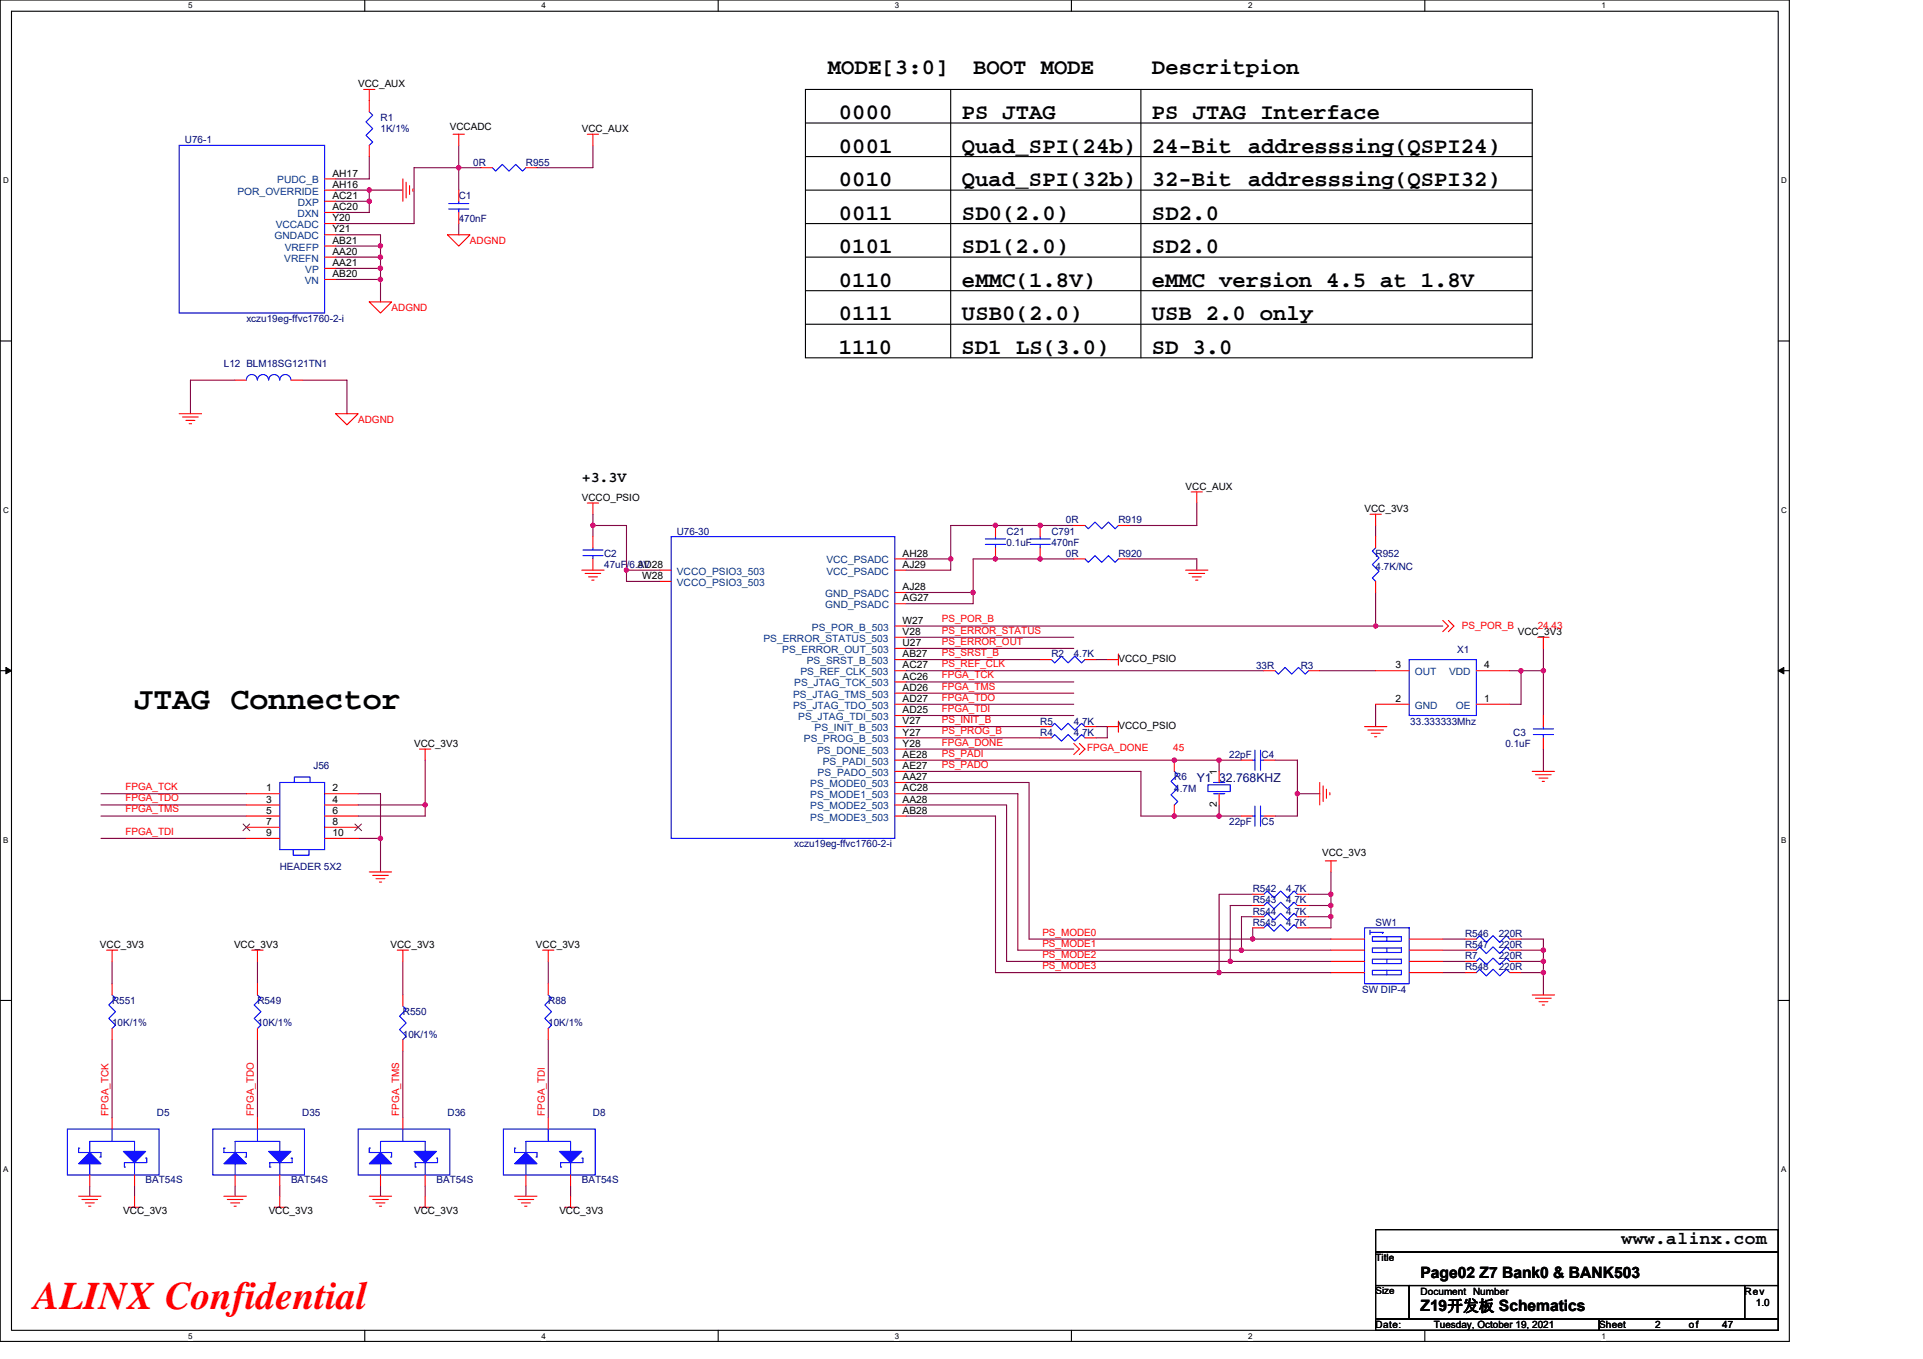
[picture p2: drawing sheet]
<svg xmlns="http://www.w3.org/2000/svg" width="297mm" height="210mm" viewBox="0 0 297 210" stroke-linecap="round" stroke-linejoin="round" font-family="sans-serif">
<path d="M0 0h276.4v207.3h-276.4zM1.8 1.7h272.9v203.8h-272.9z" fill="none" stroke="#000" stroke-width=".17"/>
<g fill="#fff">
<path d="M29.1 .2h.6v1.4h-.6z"/>
<path d="M29.1 205.7h.6v1.4h-.6z"/>
</g>
<path d="M56.3 0v1.7M56.3 205.5v1.8" fill="none" stroke="#000" stroke-width=".17"/>
<g fill="#fff">
<path d="M83.6 .2h.7v1.4h-.7z"/>
<path d="M83.6 205.7h.7v1.4h-.7z"/>
</g>
<path d="M110.9 0v1.7M110.9 205.5v1.8" fill="none" stroke="#000" stroke-width=".17"/>
<g fill="#fff">
<path d="M138.2 .2h.7v1.4h-.7z"/>
<path d="M138.2 205.7h.7v1.4h-.7z"/>
</g>
<path d="M165.5 0v1.7M165.5 205.5v1.8" fill="none" stroke="#000" stroke-width=".17"/>
<g fill="#fff">
<path d="M192.8 .2h.6v1.4h-.6z"/>
<path d="M192.8 205.7h.6v1.4h-.6z"/>
</g>
<path d="M220.1 0v1.7M220.1 205.5v1.8" fill="none" stroke="#000" stroke-width=".17"/>
<g fill="#fff">
<path d="M247.4 .2h.6v1.4h-.6z"/>
<path d="M247.4 205.7h.6v1.4h-.6z"/>
<path d="M.5 27.2h.8v1.4h-.8z"/>
<path d="M275.1 27.2h.9v1.4h-.9z"/>
<path d="M.5 78.1h.8v1.4h-.8z"/>
<path d="M275.1 78.1h.9v1.4h-.9z"/>
</g>
<path d="M0 52.7h1.8M274.7 52.7h1.7" fill="none" stroke="#000" stroke-width=".17"/>
<g fill="#fff">
<path d="M.5 129.1h.8v1.4h-.8z"/>
<path d="M275.1 129.1h.8v1.4h-.8z"/>
</g>
<path d="M0 103.6h1.8M274.7 103.6h1.7" fill="none" stroke="#000" stroke-width=".17"/>
<path d="M.9 103.1l.9 .5-.9 .5zM274.7 103.6l.8-.5v1z" fill="#000" stroke="#000" stroke-width=".15"/>
<g fill="#fff">
<path d="M.5 180h.8v1.4h-.8z"/>
<path d="M275.1 180h.8v1.4h-.8z"/>
</g>
<g fill="none" stroke="#000" stroke-width=".17">
<path d="M124.4 19h112.3M124.4 13.8h112.3v41.5h-112.3zM146.9 13.8v41.5M176.2 13.8v41.5M124.4 24.2h112.3M124.4 29.4h112.3M124.4 34.5h112.3M124.4 39.7h112.3M124.4 44.9h112.3M124.4 50.1h112.3M0 154.6h1.8M274.7 154.6h1.7"/>
<path d="M212.5 190h62.2v3.5h-62.2zM212.5 193.5h62.2v5.1h-62.2zM212.5 198.6h5.2v5.2h-5.2zM217.7 198.6h51.8v5.2h-51.8zM269.5 198.6h5.2v5.2h-5.2zM212.5 203.8h34.5v1.7h-34.5zM247 203.8h27.7v1.7h-27.7z"/>
</g>
<g fill="none" stroke="#800040" stroke-width=".17">
<path d="M51.9 39.7h6.9M51.9 38h6.9M51.9 29.4h5.1M51.9 31.1h5.1M51.9 36.3h6.9v1.7M57 29.4h5.2M57 24.2v3.4h-5.1M57 29.4v1.7M57 31.1v1.7h-5.1M58.8 38v1.7M58.8 39.7v1.8M70.9 25.9h3.4"/>
<path d="M70.9 34.5v1.8M70.9 25.9v3.5M70.9 22.5v3.4M70.9 25.9h-6.9v8.6h-12.1M91.6 22.5v3.4h-8.7M36.3 58.7h-6.9v5.2M46.7 58.7h6.9v5.2M51.9 41.5h6.9M51.9 43.2h6.9M58.8 43.2v3.5M58.8 41.5v1.7M91.6 79.5v1.7"/>
<path d="M184.9 77.7v3.5h-10.4M91.6 81.2v1.7M91.6 81.2h5.2v6.9h5.2M96.8 88.1v1.7h5.2M140 98.5h25.9M140 91.5h10.3M140 86.4h6.9M140 96.7h72.5M146.9 86.4v1.7h-6.9M150.3 91.5v1.8h-10.3M165.9 81.2h-19v5.2M165.9 86.4h-15.6v5.1"/>
<path d="M174.5 86.4h10.4v1.7M212.5 91.5v5.2M212.5 81.2v1.7M212.5 96.7h10.4M65.7 117.5v6.9M140 103.6h55.2M140 117.5h48.3M140 101.9h20.7M140 114h20.7M140 115.7h25.9M140 119.2h36.2v6.9h12.1M140 105.4h25.9"/>
<path d="M140 107.1h25.9M140 108.8h25.9M140 110.6h25.9M140 100.2h25.9M140 112.3h20.7M169.3 101.9h1.7M169.3 112.3h1.7v1.7h-1.7M188.3 117.5v1.7M188.3 117.5h3.5M197 117.5h3.4v5.1M203.9 103.6h8.6M212.5 108.8v3.5"/>
<path d="M233.2 103.6h1.7M234.9 103.6v5.2h-1.7M234.9 103.6h3.5M238.4 115.7v3.5M238.4 100.2v3.4M238.4 103.6v7M15.6 122.6h22.5M15.6 124.4h22.5M15.6 126.1h22.5M15.6 129.5h22.5M55.3 124.4h10.4M55.3 122.6h3.5v6.9"/>
<path d="M55.3 129.5h3.5M58.8 129.5v5.2M65.7 124.4v1.7h-10.4M140 124.4h15.5v24.1h34.5M140 122.6h17.2v24.2h34.6M140 126.1h13.8v24.2h34.5M140 120.9h19v24.2h34.5M188.3 124.4v1.7M188.3 126.1h3.5M193.5 139.9h-3.5v8.6M193.5 138.2h-5.2v12.1M200.4 122.6v3.5h-3.4"/>
<path d="M200.4 122.6h3.5M202.1 138.2h3.5M202.1 139.9h3.5M205.6 138.2v1.7M205.6 139.9v1.7M205.6 134.7v3.5M17.3 148.5v3.5M39.8 148.5v3.5M62.2 148.5v5.2M84.7 148.5v3.5M188.3 150.3h17.3M190 148.5h15.6"/>
<path d="M191.8 146.8h13.8M193.5 143.4v1.7M193.5 141.6h-1.7v5.2M193.5 145.1h12.1M202.1 141.6h3.5M205.6 141.6v1.8h-3.5M222.9 145.1h3.4M222.9 146.8h3.4M222.9 148.5h3.4M222.9 150.3h3.4M234.9 145.1h3.5v1.7M234.9 146.8h3.5"/>
<path d="M234.9 148.5h3.5M234.9 150.3h3.5M238.4 146.8v1.7M238.4 150.3v3.4M238.4 148.5v1.8M17.3 160.6v12.1M39.8 160.6v12.1M62.2 162.4v10.3M84.7 160.6v12.1M13.9 183.3v1.5M20.8 183.3v1.5M36.3 183.3v1.5"/>
<path d="M43.2 183.3v1.5M58.8 183.3v1.5M65.7 183.3v1.5M81.2 183.3v1.5M88.1 183.3v1.5"/>
</g>
<g fill="#f0f" stroke="#f0f" stroke-width=".17">
<circle cx="57" cy="29.4" r=".34"/>
<circle cx="57" cy="31.1" r=".34"/>
<circle cx="58.8" cy="39.7" r=".34"/>
<circle cx="70.8" cy="25.9" r=".34"/>
<circle cx="212.5" cy="96.7" r=".33"/>
<circle cx="188.3" cy="117.5" r=".34"/>
<circle cx="200.4" cy="122.6" r=".33"/>
<circle cx="188.3" cy="126.1" r=".34"/>
<circle cx="181.4" cy="126.1" r=".34"/>
<circle cx="181.4" cy="117.5" r=".34"/>
<circle cx="58.8" cy="38" r=".34"/>
<circle cx="234.9" cy="103.6" r=".34"/>
<circle cx="238.4" cy="103.6" r=".34"/>
<circle cx="58.8" cy="43.2" r=".34"/>
<circle cx="58.8" cy="41.4" r=".34"/>
<circle cx="193.5" cy="145.1" r=".34"/>
<circle cx="191.7" cy="146.8" r=".34"/>
<circle cx="190" cy="148.5" r=".33"/>
<circle cx="188.3" cy="150.3" r=".34"/>
<circle cx="96.8" cy="88.1" r=".33"/>
<circle cx="91.6" cy="81.2" r=".34"/>
<circle cx="160.7" cy="81.2" r=".34"/>
<circle cx="153.8" cy="81.2" r=".34"/>
<circle cx="153.8" cy="86.4" r=".34"/>
<circle cx="160.7" cy="86.4" r=".34"/>
<circle cx="146.9" cy="86.4" r=".34"/>
<circle cx="150.3" cy="91.5" r=".34"/>
<circle cx="205.6" cy="139.9" r=".33"/>
<circle cx="205.6" cy="141.6" r=".34"/>
<circle cx="238.4" cy="148.5" r=".33"/>
<circle cx="238.4" cy="146.8" r=".34"/>
<circle cx="238.4" cy="150.3" r=".34"/>
<circle cx="205.6" cy="138.2" r=".34"/>
<circle cx="58.8" cy="129.5" r=".34"/>
<circle cx="65.7" cy="124.4" r=".34"/>
</g>
<g fill="none" stroke="#f00" stroke-width=".17">
<path d="M56.2 13.8h1.7M57 13.8v3.5M50.1 39.7h1.8M50.1 38h1.8M50.1 32.8h1.8M50.1 31.1h1.8M50.1 29.4h1.8M50.1 27.6h1.8M50.1 34.5h1.8M50.1 36.3h1.8M57 22.5v1.7M62.2 27.6v3.5"/>
<path d="M62.7 28.2v2.4M63.3 28.7v1.4M63.8 29.2v.3M69.1 36.3h3.5l-1.7 1.7zM70 20.7h1.7M70.9 20.7v1.8M70.9 29.4v1.7M70.9 32.8v1.7M74.3 25.9h1.7M81.2 25.9h1.7M90.7 20.7h1.8M91.6 20.7v1.8"/>
<path d="M36.3 58.7h1.8M45 58.7h1.7M50.1 43.2h1.8M50.1 41.5h1.8M57 46.7h3.5l-1.7 1.7zM27.7 63.9h3.4M28.2 64.4h2.4M28.7 65h1.4M29.2 65.5h.4M51.9 63.9h3.4l-1.7 1.7zM90.7 77.7h1.8M91.6 77.7v1.8"/>
<path d="M184 76h1.7M184.9 76v1.7M211.6 79.5h1.8M212.5 79.5v1.7M89.9 88.1h3.4M90.4 88.6h2.4M90.9 89.1h1.4M91.4 89.6h.4M91.6 82.9v1.7M91.6 86.4v1.7M102 88.1h1.7M102 89.8h1.7"/>
<path d="M138.2 86.4h1.8M138.2 88.1h1.8M138.2 91.5h1.8M138.2 93.3h1.8M138.2 98.5h1.8M138.2 96.7h1.8M153.8 81.2v1.7M153.8 84.6v1.8M160.7 81.2v1.7M160.7 84.6v1.8M165.9 81.2h1.7M165.9 86.4h1.7"/>
<path d="M172.8 81.2h1.7M172.8 86.4h1.7M183.1 88.1h3.5M183.6 88.6h2.5M184.2 89.1h1.3M184.7 89.6h.3M212.5 89.8v1.7M212.5 82.9v1.7M222.9 95.9l.8 .8-.8 .9M223.7 95.9l.9 .8-.9 .9M237.5 98.5h1.8M238.4 98.5v1.7"/>
<path d="M64.8 115.7h1.7M65.7 115.7v1.8M138.2 115.7h1.8M138.2 100.2h1.8M138.2 112.3h1.8M138.2 105.4h1.8M138.2 110.6h1.8M138.2 108.8h1.8M138.2 107.1h1.8M138.2 117.5h1.8M138.2 119.2h1.8M138.2 114h1.8"/>
<path d="M138.2 103.6h1.8M138.2 101.9h1.8M160.7 101.9h1.7M160.7 112.3h1.7M160.7 114h1.7M165.9 114.9l.8 .8-.8 .9M166.7 114.9l.9 .8-.9 .9M167.6 101.9h1.7M167.6 112.3h1.7M167.6 114h1.7M171 101.9h1.8M171 112.3h1.8"/>
<path d="M172.8 101v1.8M172.8 111.4v1.7M181.4 117.5v1.7M188.3 119.2v1.7M191.8 117.5h1.7M195.2 117.5h1.8M195.2 103.6h1.8M202.1 103.6h1.8M210.8 112.3h3.4M211.3 112.8h2.4M211.8 113.3h1.4M212.3 113.8h.4"/>
<path d="M212.5 108.8h5.2M212.5 103.6h5.2M228 108.8h5.2M228 103.6h5.2M236.7 119.2h3.4M237.2 119.7h2.4M238.4 110.6v1.7M238.4 114v1.7M38.1 122.6h5.1M38.1 124.4h5.1M38.1 126.1h5.1M38.1 127.8h5.1"/>
<path d="M38.1 129.5h5.1M50.1 122.6h5.2M50.1 124.4h5.2M50.1 126.1h5.2M50.1 127.8h5.2M50.1 129.5h5.2M57 134.7h3.5M57.6 135.3h2.4M58.1 135.8h1.4M58.6 136.3h.3M138.2 120.9h1.8M138.2 122.6h1.8"/>
<path d="M138.2 124.4h1.8M138.2 126.1h1.8M181.4 124.4v1.7M188.3 122.6v1.8M191.8 126.1h1.7M193.5 138.2h1.7M193.5 139.9h1.7M195.2 126.1h1.8M200.4 138.2h1.7M200.4 139.9h1.7M203.9 120.9v3.5M204.4 121.4v2.4"/>
<path d="M204.7 133h1.8M204.9 121.9v1.4M205.4 122.5v.3M205.6 133v1.7M237.7 120.2h1.4M238.2 120.7h.4M16.5 146.8h1.7M17.3 146.8v1.7M17.3 152v1.7M17.3 158.9v1.7M38.9 146.8h1.7M39.8 146.8v1.7"/>
<path d="M39.8 152v1.7M39.8 158.9v1.7M61.4 146.8h1.7M62.2 146.8v1.7M62.2 153.7v1.7M83.8 146.8h1.8M84.7 146.8v1.7M84.7 152v1.7M84.7 158.9v1.7M193.5 143.4h1.7M193.5 141.6h1.7M200.4 143.4h1.7"/>
<path d="M200.4 141.6h1.7M205.6 145.1h5.2M205.6 146.8h5.2M205.6 148.5h5.2M205.6 150.3h5.2M217.7 145.1h5.2M217.7 146.8h5.2M217.7 148.5h5.2M217.7 150.3h5.2M226.3 150.3h1.7M226.3 148.5h1.7M226.3 146.8h1.7"/>
<path d="M226.3 145.1h1.7M233.2 150.3h1.7M233.2 148.5h1.7M233.2 146.8h1.7M233.2 145.1h1.7M236.7 153.7h3.4M237.2 154.2h2.4M237.7 154.8h1.4M238.2 155.3h.4M17.3 172.7v1.8M39.8 172.7v1.8M62.2 160.6v1.8"/>
<path d="M62.2 172.7v1.8M84.7 172.7v1.8M12.1 184.8h3.5M12.7 185.3h2.4M13.2 185.9h1.4M13.7 186.4h.3M13.9 181.5v1.8M19.9 186.5h1.7M20.8 181.5v1.8M20.8 184.8v1.7M34.6 184.8h3.5M35.1 185.3h2.4"/>
<path d="M35.6 185.9h1.4M36.1 186.4h.4M36.3 181.5v1.8M42.4 186.5h1.7M43.2 184.8v1.7M43.2 181.5v1.8M57 184.8h3.5M57.6 185.3h2.4M58.1 185.9h1.4M58.6 186.4h.3M58.8 181.5v1.8M64.8 186.5h1.7"/>
<path d="M65.7 184.8v1.7M65.7 181.5v1.8M79.5 184.8h3.4M80 185.3h2.4M80.5 185.9h1.4M81 186.4h.4M81.2 181.5v1.8M87.3 186.5h1.7M88.1 184.8v1.7M88.1 181.5v1.8"/>
</g>
<g fill="none" stroke="#00f" stroke-width=".17">
<path d="M57 17.3l.6 .5-1.1 1 1.1 1.1-1.1 1 1.1 1-.6 .6M27.7 22.5h22.4v25.9h-22.4zM69.3 32.3h3.1M69.3 31.5h3.1M70.9 31.1v.4M70.9 32.3v.5M76 25.9l.6 .5 1-1 1 1 1.1-1 1 1 .5-.5M39.7 58.7a.85 .85 0 0 0-.8-.8 .85 .85 0 0 0-.8 .8M41.5 58.7a.86 .86 0 0 0-.9-.8 .86 .86 0 0 0-.8 .8M44.9 58.7a.87 .87 0 0 0-.8-.8 .87 .87 0 0 0-.9 .8 .85 .85 0 0 0-.8-.8 .85 .85 0 0 0-.9 .8M90 85.9h3.2M90 85h3.2"/>
<path d="M91.6 84.6v.4M91.6 85.9v.5M103.7 82.9h34.5v46.6h-34.5zM152.2 84.1h3.1M152.2 83.3h3.1M153.8 82.9v.4M153.8 84.1v.5M159.1 84.1h3.1M159.1 83.3h3.1M160.7 82.9v.4M160.7 84.1v.5M167.6 81.2l.5 .5 1-1 1.1 1 1-1 1.1 1 .5-.5"/>
<path d="M167.6 86.4l.5 .5 1-1 1.1 1 1-1 1.1 1 .5-.5M212.5 84.6l-.5 .6 1 1-1 1 1 1.1-1 1 .5 .5M162.4 112.3l.5-.5 1.1 1 1-1 1 1 1.1-1 .5 .5M162.4 114l.5-.5 1.1 1 1-1 1 1 1.1-1 .5 .5M162.4 101.9l.5 .5 1.1-1 1 1 1-1 1.1 1 .5-.5M181.4 119.2l.5 .5-1 1 1 1.1-1 1 1 1-.5 .6M193.5 117.5h.3M193.8 115.9v3.1M194.7 115.9v3.1M194.7 117.5h.5M197 103.6l.5 .6 1-1.1 1 1.1 1.1-1.1 1 1.1 .5-.6M217.7 101.9h10.3v8.7h-10.3z"/>
<path d="M236.9 113.5h3.1M236.9 112.6h3.1M238.4 112.3v.3M238.4 113.5v.5M43.2 120.9h6.9v10.4h-6.9zM45.3 131.3v.8h2.4v-.8M45.5 120.9v-.8h2.4v.8M186.6 121.3h3.4v1h-3.4zM187.4 120.9h1.8M187.4 122.6h1.8M188.3 122.6h.1M188.3 120.9h.1"/>
<path d="M193.5 126.1h.3M193.8 124.5v3.2M194.7 124.5v3.2M194.7 126.1h.5M195.2 138.2l.5-.5 1.1 1 1-1 1.1 1 1-1 .5 .5M195.2 139.9l.5-.5 1.1 1 1-1 1.1 1 1-1 .5 .5M17.3 153.7l.5 .5-1 1.1 1 1-1 1.1 1 1-.5 .5M39.8 153.7l.5 .5-1 1.1 1 1-1 1.1 1 1-.5 .5M62.2 155.4l.5 .6-1 1 1 1.1-1 1 1 1-.5 .5M84.7 153.7l.5 .5-1 1.1 1 1-1 1.1 1 1-.5 .5M195.2 143.4l.5-.5 1.1 1 1-1 1.1 1 1-1 .5 .5M195.2 141.6l.5-.5 1.1 1.1 1-1.1 1.1 1.1 1-1.1 .5 .5"/>
<path d="M210.8 143.4h6.9v8.6h-6.9zM211.6 143.7v.7M211.6 144.1h2.1l-.2 .1M212 144.7h4.5v.7h-4.5zM212 146.5h4.5v.7h-4.5zM212 148.2h4.5v.7h-4.5zM212 149.9h4.5v.7h-4.5zM214.2 144.7v.7M214.2 146.5v.7M214.2 148.2v.7M214.2 149.9v.7M228 150.3l.6-.5 1 1 1-1 1.1 1 1-1 .5 .5"/>
<path d="M228 148.5l.6-.5 1 1.1 1-1.1 1.1 1.1 1-1.1 .5 .5M228 146.8l.6-.5 1 1 1-1 1.1 1 1-1 .5 .5M228 145.1l.6-.5 1 1 1-1 1.1 1 1-1 .5 .5M10.4 174.5h14.2v7h-14.2zM12.3 177.4h-.2v.7h3.5v.7h-.2M13.9 179.8v1.7M17.3 174.5v1.9M20.8 177.9v-1.5h-6.9v1.7M20.8 179.6v1.9M22.5 178.9h.2v.7h-3.5v.7h.2M32.9 174.5h14.1v7h-14.1zM34.8 177.4h-.2v.7h3.5v.7h-.2"/>
<path d="M36.3 179.8v1.7M39.8 174.5v1.9M43.2 177.9v-1.5h-6.9v1.7M43.2 179.6v1.9M45 178.9h.1v.7h-3.4v.7h.1M55.3 174.5h14.2v7h-14.2zM57.2 177.4h-.2v.7h3.5v.7h-.2M58.8 179.8v1.7M62.2 174.5v1.9M65.7 177.9v-1.5h-6.9v1.7M65.7 179.6v1.9M67.4 178.9h.2v.7h-3.5v.7h.2"/>
<path d="M77.8 174.5h14.1v7h-14.1zM79.7 177.4h-.2v.7h3.4v.7h-.1M81.2 179.8v1.7M84.7 174.5v1.9M88.1 177.9v-1.5h-6.9v1.7M88.1 179.6v1.9M89.9 178.9h.1v.7h-3.4v.7h.2"/>
</g>
<g fill="#00f" stroke="#00f" stroke-width=".17">
<path d="M34.6 179.8l1.7-1.7 1.8 1.7z" fill-rule="evenodd"/>
<path d="M41.5 177.9h3.5l-1.8 1.7z" fill-rule="evenodd"/>
<path d="M81.2 178.1l1.7 1.7h-3.4z" fill-rule="evenodd"/>
<path d="M86.4 177.9h3.5l-1.8 1.7z" fill-rule="evenodd"/>
<path d="M58.8 178.1l1.7 1.7h-3.5z" fill-rule="evenodd"/>
<path d="M64 177.9h3.4l-1.7 1.7z" fill-rule="evenodd"/>
<path d="M13.9 178.1l1.7 1.7h-3.5z" fill-rule="evenodd"/>
<path d="M19 177.9h3.5l-1.7 1.7z" fill-rule="evenodd"/>
</g>
<path d="M37.5 127.3l1.1 1.1M38.6 127.3l-1.1 1.1M54.8 127.3l1.1 1.1M55.8 127.3l-1 1.1" fill="none" stroke="#804000" stroke-width=".15"/>
<text font-size="6" fill="#f00" x="5.2" y="202.3">ALINX Confidential</text>
<text font-size="4.9" x="20.8" y="109.5">JTAG Connector</text>
<g font-size="3.4">
<text x="127.9" y="11.5">MODE[3:0]</text>
<text x="150.3" y="11.5">BOOT MODE</text>
<text x="177.9" y="11.5">Descritpion</text>
<text x="129.6" y="18.4">0000</text>
<text x="129.6" y="23.6">0001</text>
<text x="148.6" y="18.4">PS JTAG</text>
<text x="148.6" y="23.6">Quad_SPI(24b)</text>
<text x="177.9" y="18.4">PS JTAG Interface</text>
<text x="177.9" y="23.6">24-Bit</text>
<text x="192.8" y="23.6">addresssing(QSPI24)</text>
<text x="129.6" y="28.7">0010</text>
<text x="148.6" y="28.7">Quad_SPI(32b)</text>
<text x="177.9" y="28.7">32-Bit</text>
<text x="192.8" y="28.7">addresssing(QSPI32)</text>
<text x="129.6" y="33.9">0011</text>
<text x="148.6" y="33.9">SD0(2.0)</text>
<text x="177.9" y="33.9">SD2.0</text>
<text x="129.6" y="39.1">0101</text>
<text x="148.6" y="39.1">SD1(2.0)</text>
<text x="177.9" y="39.1">SD2.0</text>
<text x="129.6" y="44.3">0110</text>
<text x="148.6" y="44.3">eMMC(1.8V)</text>
<text x="177.9" y="44.3">eMMC version 4.5 at 1.8V</text>
<text x="129.6" y="49.5">0111</text>
<text x="148.6" y="49.5">USB0(2.0)</text>
<text x="177.9" y="49.5">USB 2.0 only</text>
<text x="129.6" y="54.7">1110</text>
<text x="148.5" y="54.7">SD1 LS(3.0)</text>
<text x="177.9" y="54.7">SD 3.0</text>
</g>
<text font-size="2.8" x="250.5" y="192.3">www.alinx.com</text>
<g font-size="2.4">
<text x="219.4" y="197.4">Page02 Z7 Bank0 &amp; BANK503</text>
<text x="219.4" y="202.6">Z19开发板 Schematics</text>
</g>
<text font-size="2.3" x="89.9" y="74.5">+3.3V</text>
<text font-size="1.9" fill="#000080" x="184.9" y="120.9">Y1 32.768KHZ</text>
<g font-size="1.5">
<text x="55.3" y="13.5">VCC_AUX</text>
<text x="69.5" y="20.1">VCCADC</text>
<text x="89.9" y="20.4">VCC_AUX</text>
<text x="51.3" y="27.3">AH17</text>
<text x="51.3" y="29">AH16</text>
<text x="51.3" y="32.5">AC20</text>
<text x="51.3" y="30.7">AC21</text>
<text x="51.3" y="35.9">Y21</text>
<text x="51.3" y="34.2">Y20</text>
<text x="51.3" y="41.1">AA21</text>
<text x="51.3" y="39.4">AA20</text>
<text x="51.3" y="37.7">AB21</text>
<text x="51.3" y="42.8">AB20</text>
<text x="89.9" y="77.4">VCCO_PSIO</text>
<text x="183.1" y="75.7">VCC_AUX</text>
<text x="210.8" y="79.1">VCC_3V3</text>
<text x="98.5" y="87.7">AD28</text>
<text x="99.2" y="89.5">W28</text>
<text x="139.4" y="86">AH28</text>
<text x="139.4" y="87.7">AJ29</text>
<text x="139.4" y="91.2">AJ28</text>
<text x="139.4" y="92.9">AG27</text>
<text x="139.4" y="101.6">AB27</text>
<text x="139.4" y="96.4">W27</text>
<text x="139.4" y="98.1">V28</text>
<text x="139.4" y="99.8">U27</text>
<text x="234.4" y="98.1">VCC_3V3</text>
<text x="139.4" y="106.7">AD26</text>
<text x="139.4" y="105">AC26</text>
<text x="139.4" y="103.3">AC27</text>
<text x="172.8" y="102.3">VCCO_PSIO</text>
<text x="215.6" y="103.3">3</text>
<text x="229.3" y="103.3">4</text>
<text x="139.4" y="111.9">V27</text>
<text x="139.4" y="108.5">AD27</text>
<text x="139.4" y="110.2">AD25</text>
<text x="139.4" y="113.6">Y27</text>
<text x="172.8" y="112.6">VCCO_PSIO</text>
<text x="215.6" y="108.5">2</text>
<text x="229.3" y="108.5">1</text>
<text x="64" y="115.4">VCC_3V3</text>
<text x="139.4" y="115.4">Y28</text>
<text x="139.4" y="118.8">AE27</text>
<text x="139.4" y="117.1">AE28</text>
<text x="188" y="119.7" transform="rotate(-90 188 119.7)">1</text>
<text x="41.1" y="122.3">1</text>
<text x="41.1" y="124">3</text>
<text x="41.1" y="125.7">5</text>
<text x="51.3" y="122.3">2</text>
<text x="51.3" y="124">4</text>
<text x="51.3" y="125.7">6</text>
<text x="139.4" y="120.5">AA27</text>
<text x="139.4" y="122.3">AC28</text>
<text x="139.4" y="124">AA28</text>
<text x="139.4" y="125.7">AB28</text>
<text x="188" y="124.7" transform="rotate(-90 188 124.7)">2</text>
<text x="41.1" y="127.5">7</text>
<text x="41.1" y="129.2">9</text>
<text x="51.3" y="127.5">8</text>
<text x="51.3" y="129.2">10</text>
<text x="204.2" y="132.3">VCC_3V3</text>
<text x="15.4" y="146.5">VCC_3V3</text>
<text x="36.1" y="146.5">VCC_3V3</text>
<text x="60.3" y="146.5">VCC_3V3</text>
<text x="82.8" y="146.5">VCC_3V3</text>
<text x="19" y="187.6">VCC_3V3</text>
<text x="41.5" y="187.6">VCC_3V3</text>
<text x="64" y="187.6">VCC_3V3</text>
<text x="86.4" y="187.6">VCC_3V3</text>
<text x="212.5" y="194.9">Title</text>
<text x="212.5" y="200">Size</text>
<text x="219.4" y="200">Document Number</text>
<text x="269.5" y="200">Rev</text>
<text x="271.2" y="201.8">1.0</text>
<text x="212.5" y="205.2">Date:</text>
<text x="221.5" y="205.2">Tuesday, October 19, 2021</text>
<text x="247" y="205.2">Sheet</text>
<text x="255.7" y="205.2">2</text>
<text x="260.9" y="205.2">of</text>
<text x="266" y="205.2">47</text>
</g>
<g font-size="1.5" fill="#000080">
<text x="28.6" y="22.1">U76-1</text>
<text x="58.8" y="18.7">R1</text>
<text x="58.8" y="20.4">1K/1%</text>
<text x="73.1" y="25.6">0R</text>
<text x="81.2" y="25.6">R955</text>
<text x="70.9" y="30.8">C1</text>
<text x="70.9" y="34.2">470nF</text>
<text x="38.1" y="49.8">xczu19eg-ffvc1760-2-i</text>
<text x="34.6" y="56.7">L12 BLM18SG121TN1</text>
<text x="104.5" y="82.6">U76-30</text>
<text x="155.5" y="82.6">C21</text>
<text x="162.4" y="82.6">C791</text>
<text x="164.7" y="80.9">0R</text>
<text x="172.8" y="80.9">R919</text>
<text x="93.3" y="86">C2</text>
<text x="93.3" y="87.8">47uF/6.3V</text>
<text x="155.5" y="84.3">0.1uF</text>
<text x="162.4" y="84.3">470nF</text>
<text x="164.7" y="86">0R</text>
<text x="172.8" y="86">R920</text>
<text x="212.5" y="86">R952</text>
<text x="212.5" y="88.1">4.7K/NC</text>
<text x="162.4" y="101.6">R2</text>
<text x="165.9" y="101.6">4.7K</text>
<text x="225.1" y="100.9">X1</text>
<text x="194" y="103.3">33R</text>
<text x="200.9" y="103.3">R3</text>
<text x="160.7" y="112">R5</text>
<text x="160.7" y="113.7">R4</text>
<text x="165.9" y="112">4.7K</text>
<text x="165.9" y="113.7">4.7K</text>
<text x="217.8" y="112">33.333333Mhz</text>
<text x="233.7" y="113.7">C3</text>
<text x="48.4" y="118.9">J56</text>
<text x="189.9" y="117.1">22pF</text>
<text x="194.9" y="117.1">C4</text>
<text x="232.5" y="115.4">0.1uF</text>
<text x="181.4" y="120.6">R6</text>
<text x="181.4" y="122.3">4.7M</text>
<text x="122.7" y="130.9">xczu19eg-ffvc1760-2-i</text>
<text x="189.9" y="127.5">22pF</text>
<text x="194.9" y="127.5">C5</text>
<text x="43.2" y="134.4">HEADER 5X2</text>
<text x="193.5" y="137.9">R542</text>
<text x="198.7" y="137.9">4.7K</text>
<text x="193.5" y="143">R545</text>
<text x="193.5" y="139.6">R543</text>
<text x="193.5" y="141.3">R544</text>
<text x="198.7" y="143">4.7K</text>
<text x="198.7" y="139.6">4.7K</text>
<text x="198.7" y="141.3">4.7K</text>
<text x="212.5" y="143">SW1</text>
<text x="226.3" y="149.9">R548</text>
<text x="226.3" y="148.2">R7</text>
<text x="226.3" y="146.5">R547</text>
<text x="226.3" y="144.8">R546</text>
<text x="231.5" y="149.9">220R</text>
<text x="231.5" y="146.5">220R</text>
<text x="231.5" y="144.8">220R</text>
<text x="231.5" y="148.2">220R</text>
<text x="17.3" y="155.1">R551</text>
<text x="39.8" y="155.1">R549</text>
<text x="84.7" y="155.1">R88</text>
<text x="210.4" y="153.4">SW DIP-4</text>
<text x="17.3" y="158.6">10K/1%</text>
<text x="39.8" y="158.6">10K/1%</text>
<text x="62.2" y="156.8">R550</text>
<text x="62.2" y="160.3">10K/1%</text>
<text x="84.7" y="158.6">10K/1%</text>
<text x="24.2" y="172.4">D5</text>
<text x="46.7" y="172.4">D35</text>
<text x="69.1" y="172.4">D36</text>
<text x="91.6" y="172.4">D8</text>
<text x="22.5" y="182.8">BAT54S</text>
<text x="45" y="182.8">BAT54S</text>
<text x="67.4" y="182.8">BAT54S</text>
<text x="89.9" y="182.8">BAT54S</text>
</g>
<g font-size="1.5" fill="#004080">
<text x="42.8" y="28.3">PUDC_B</text>
<text x="36.7" y="30.1">POR_OVERRIDE</text>
<text x="42.6" y="35.2">VCCADC</text>
<text x="45.9" y="33.5">DXN</text>
<text x="46" y="31.8">DXP</text>
<text x="42.4" y="37">GNDADC</text>
<text x="43.9" y="40.4">VREFN</text>
<text x="44" y="38.7">VREFP</text>
<text x="47.1" y="43.9">VN</text>
<text x="47.2" y="42.2">VP</text>
<text x="104.5" y="88.8">VCCO_PSIO3_503</text>
<text x="127.7" y="87.1">VCC_PSADC</text>
<text x="127.7" y="88.8">VCC_PSADC</text>
<text x="104.5" y="90.5">VCCO_PSIO3_503</text>
<text x="127.5" y="92.2">GND_PSADC</text>
<text x="127.5" y="94">GND_PSADC</text>
<text x="117.9" y="99.2">PS_ERROR_STATUS_503</text>
<text x="120.8" y="100.9">PS_ERROR_OUT_503</text>
<text x="125.4" y="97.4">PS_POR_B_503</text>
<text x="122.5" y="107.8">PS_JTAG_TMS_503</text>
<text x="122.7" y="106.1">PS_JTAG_TCK_503</text>
<text x="123.6" y="104.3">PS_REF_CLK_503</text>
<text x="124.6" y="102.6">PS_SRST_B_503</text>
<text x="218.5" y="104.3">OUT</text>
<text x="223.8" y="104.3">VDD</text>
<text x="122.5" y="109.5">PS_JTAG_TDO_503</text>
<text x="123.3" y="111.3">PS_JTAG_TDI_503</text>
<text x="125.8" y="113">PS_INIT_B_503</text>
<text x="218.5" y="109.5">GND</text>
<text x="224.9" y="109.5">OE</text>
<text x="124.2" y="114.7">PS_PROG_B_503</text>
<text x="126.2" y="116.4">PS_DONE_503</text>
<text x="126.3" y="119.9">PS_PADO_503</text>
<text x="127.1" y="118.2">PS_PADI_503</text>
<text x="125.2" y="121.6">PS_MODE0_503</text>
<text x="125.2" y="123.3">PS_MODE1_503</text>
<text x="125.2" y="125.1">PS_MODE2_503</text>
<text x="125.2" y="126.8">PS_MODE3_503</text>
</g>
<g font-size="1.5" fill="#f00">
<text x="72.6" y="37.7">ADGND</text>
<text x="60.5" y="48">ADGND</text>
<text x="55.3" y="65.3">ADGND</text>
<text x="145.5" y="96.2">PS_POR_B</text>
<text x="145.5" y="101.4">PS_SRST_B</text>
<text x="145.5" y="97.9">PS_ERROR_STATUS</text>
<text x="145.5" y="99.6">PS_ERROR_OUT</text>
<text x="225.8" y="97.3">PS_POR_B</text>
<text x="237.5" y="97.3">24,43</text>
<text x="145.5" y="103.1">PS_REF_CLK</text>
<text x="145.5" y="104.8">FPGA_TCK</text>
<text x="145.5" y="106.6">FPGA_TMS</text>
<text x="145.5" y="111.7">PS_INIT_B</text>
<text x="145.5" y="113.5">PS_PROG_B</text>
<text x="145.5" y="108.3">FPGA_TDO</text>
<text x="145.5" y="110">FPGA_TDI</text>
<text x="145.5" y="115.2">FPGA_DONE</text>
<text x="145.5" y="118.6">PS_PADO</text>
<text x="145.5" y="116.9">PS_PADI</text>
<text x="167.9" y="116.1">FPGA_DONE</text>
<text x="181.2" y="116.1">45</text>
<text x="19.4" y="122.1">FPGA_TCK</text>
<text x="19.4" y="123.8">FPGA_TDO</text>
<text x="19.4" y="125.5">FPGA_TMS</text>
<text x="19.4" y="129">FPGA_TDI</text>
<text x="161" y="144.5">PS_MODE0</text>
<text x="161" y="146.3">PS_MODE1</text>
<text x="161" y="148">PS_MODE2</text>
<text x="161" y="149.7">PS_MODE3</text>
<text x="16.8" y="172.4" transform="rotate(-90 16.8 172.4)">FPGA_TCK</text>
<text x="39.2" y="172.4" transform="rotate(-90 39.2 172.4)">FPGA_TDO</text>
<text x="61.7" y="172.4" transform="rotate(-90 61.7 172.4)">FPGA_TMS</text>
<text x="84.1" y="172.4" transform="rotate(-90 84.1 172.4)">FPGA_TDI</text>
</g>
<g font-size="1.2">
<text x="29.1" y="1.3">5</text>
<text x="83.6" y="1.3">4</text>
<text x="138.2" y="1.3">3</text>
<text x="192.8" y="1.3">2</text>
<text x="247.4" y="1.3">1</text>
<text x=".5" y="28.3">D</text>
<text x="275.1" y="28.3">D</text>
<text x=".5" y="79.2">C</text>
<text x="275.1" y="79.2">C</text>
<text x=".5" y="130.2">B</text>
<text x="275.1" y="130.2">B</text>
<text x=".5" y="181.1">A</text>
<text x="275.1" y="181.1">A</text>
<text x="29.1" y="206.8">5</text>
<text x="83.6" y="206.8">4</text>
<text x="138.2" y="206.8">3</text>
<text x="192.8" y="206.8">2</text>
<text x="247.4" y="206.8">1</text>
</g>
</svg>
